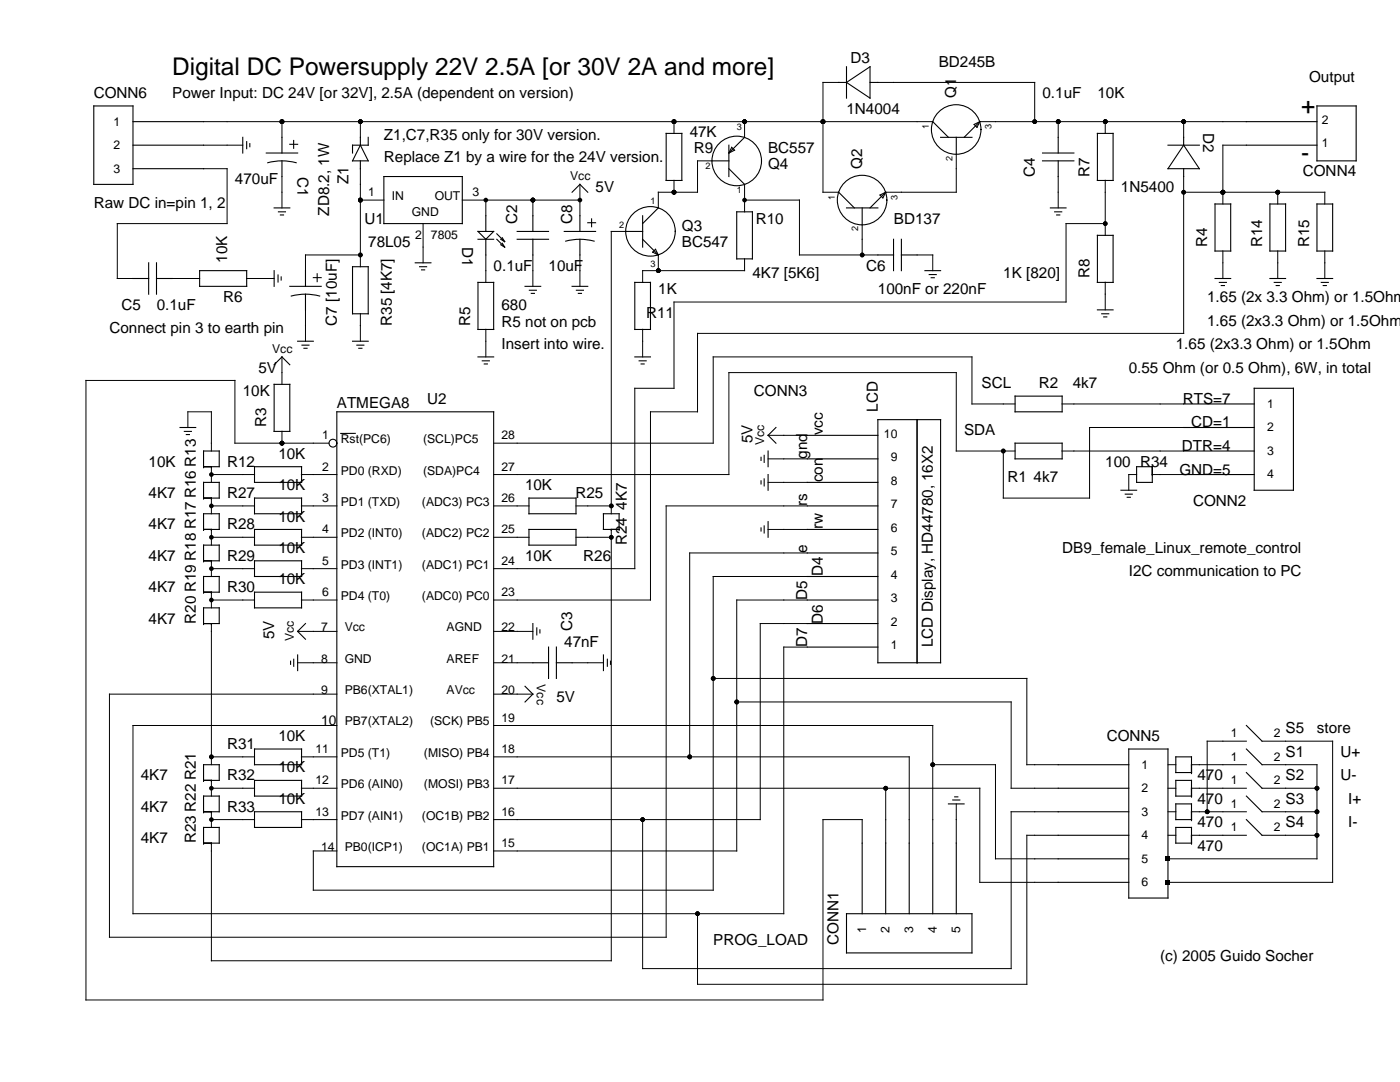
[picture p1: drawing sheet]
<svg xmlns="http://www.w3.org/2000/svg" width="279mm" height="216mm" viewBox="0 0 279 216" stroke-linecap="round" stroke-linejoin="round" font-family="sans-serif">
<g fill="none" stroke="#000" stroke-width=".2">
<path d="M167.4 16.4h-3.2v22h3.2M175.2 16.4h31.3v7.9M40.6 29h7.8M40.6 24.3h145.6M40.6 33.7h4.7v10.9h-21.9v11h3.1M56.3 24.3v3.1M56.3 35.2v6.3M71.9 39.9h4.7M71.9 24.3v3.1M71.9 33.7v19.5M92.3 39.9h23.4M97 39.9v3.2"/>
<path d="M106.3 39.9v3.2M115.7 36.8v6.3M134.5 24.3v2.3M134.5 36v2.4M142.1 32.1h-2.9v6.3h-7.8v3.1M148.6 39.9h10.9v11h15.7M148.6 24.3v3.1M148.6 36.8v5.5M190.8 30.8v7.6h-14M195.5 24.3h53.2M211.2 24.3v3.1M211.2 35.2v6.3"/>
<path d="M220.6 24.3v2.3M220.6 36v11M236.2 35.2v31.3h-97v15.7h-9.4v37.5h-31.3M236.2 38.4h28.2v2.3M236.2 24.3v3.1M248.7 29h-4.7v11.7M255 38.4v2.3M34.4 55.6h5.4M49.2 55.6h5.5M71.9 50.9h-10.9v3.1M84.4 44.6v7.8M97 50.9v5.5"/>
<path d="M106.3 50.9v6.2M115.7 50.9v6.2M124.9 46.2h-2.9v56.3M131.4 50.9v3.1M148.6 51.6v2.4h-20.3v2.4M172.1 44.9v6M183 50.9h3.2v3.1M220.6 44.6h-7.8v15.7h-78.3v17.2h-7.8v36h-28.2M220.6 56.3v5.5M244 50.1v5.5M255 50.1v5.5M264.4 50.1v5.5"/>
<path d="M56.3 71.2v5.5M61 61.8v6.3M71.9 62.6v5.5M97 65.7v5.5M128.3 65.7v5.5M37.5 85.3v-3.1h4.7v7.8M42.2 94.7h8.6M42.2 93.1v3.2M42.2 99.4v3.1M56.3 86.1v2.3M60.2 94.7h7M65.7 88.4h-18.8v-12.5h-29.7v123.6h147v-36h7.9v4.7"/>
<path d="M153.3 96.3h7.8M153.3 86.9h7.8M153.3 91.6h7.8M202.6 90h-11.8v-15.7h-45.3v20.4h-47M202.6 80.6h-8.6v-9.4h-51.7v17.2h-43.8M211.9 90h24.3M211.9 80.6h24.3M226.8 94.7h-1.5v3.1M230 94.7h6.2M236.2 85.3h-18.8v14.1h-17.2v-9.4M42.2 119.7h8.6M42.2 113.5h8.6"/>
<path d="M42.2 107.2h8.6M42.2 100.9h8.6M42.2 105.6v3.2M42.2 111.9v3.1M42.2 118.2v3.1M60.2 119.7h7M60.2 113.5h7M60.2 107.2h7M60.2 100.9h7M98.5 107.2h7.1M98.5 100.9h7.1M115 107.2h7"/>
<path d="M115 100.9h7M122 105.6v86.1h-79.8v-23.5M153.3 105.6h7.8M161.1 119.7h-14.1v50.1h-48.5M161.1 100.9h-28.2v86.1h-111.1v-48.5h45.4M161.1 115h-18.8v62.6h-79.8v-7.8h4.7M161.1 110.3h-23.5v40.7M42.2 124.4v28.2M59.4 126h7.8M59.4 132.2h7.8M98.5 126h7.8M98.5 132.2h7.8"/>
<path d="M98.5 138.5h7.8M114.2 132.2h6.2M142.3 135.4h62.6v17.2h6.3M161.1 124.4h-9.4v39.1h-53.2M161.1 129.1h-4.7v53.2h-129.9v-37.5h40.7M42.2 157.3h8.6M42.2 151h8.6M42.2 155.7v3.1M60.2 157.3h7M60.2 151h7M98.5 144.8h87.7v23.4M98.5 151h83v17.2"/>
<path d="M98.5 157.3h97v18.8h15.7M147 140.1h54.8v17.2h9.4M176.8 157.3v10.9M186.2 152.6h12.5v18.8h12.5M233.1 157.3h1.6M233.1 152.6h1.6M237.8 157.3h10.9M237.8 152.6h10.9M248.7 147.9h-7.8v14.1M251.9 157.3h10.9M251.9 152.6h10.9v18.8h-29.7M251.9 147.9h14.1v28.2h-32.9"/>
<path d="M42.2 163.5h8.6M42.2 162v3.1M60.2 163.5h7M190.8 160.4v7.8M211.2 166.7h-6.3v29.7h-65.7v-14.1M211.2 162h-9.4v31.3h-73.5v-29.8M233.1 166.7h1.6M233.1 162h1.6M237.8 166.7h10.9M237.8 162h10.9M251.9 166.7h10.9M251.9 162h10.9"/>
</g>
<g fill="none" stroke="#000" stroke-width=".22">
<path d="M167.4 16.4h1.5M168.9 13.3v6.3M168.9 16.4l4.7-3.1v6.3zM173.6 16.4h1.6M18.7 21.1h7.8v15.7h-7.8zM26.5 29h14.1M26.5 24.3h14.1M26.5 33.7h14.1M48.4 27.4v3.1M49.2 28.3v1.4M49.9 28.7v.6M53.1 30.5h6.3"/>
<path d="M53.4 32.5a11 11 0 0 1 5.7 0M56.3 27.4v3.1M56.3 32.1v3.1M57.8 28.8h1.6M58.6 28v1.6M71.9 29l1.6 3.1h-3.1zM71.9 27.4v1.6M71.9 32.1v1.6M73.5 27.4v1.6h-3.1v1.5M76.6 35.2h15.7v9.4h-15.7zM114.2 38.4l1.5-1.6 1.6 1.6M132.9 26.6h3.2v9.4h-3.2z"/>
<path d="M142.1 32.1h3.4M145.5 33.7l3.1 3.1M145.5 29v6.2M146 29.4l.6 .6-1.1 .5zM148.6 27.4l-3.1 3.1M167.4 38.4l3.1 3.1M175.6 38.9l1.2-.5-.6 1.1zM176.8 38.4l-3.2 3.1M186.2 24.3l3.1 3.1M187.7 27.4h6.3M190.8 27.4v3.4M194.4 24.8l1.1-.5-.5 1.1z"/>
<path d="M195.5 24.3l-3.1 3.1M208.1 30.5h6.2M208.1 32.1h6.2M211.2 27.4v3.1M211.2 32.1v3.1M219 26.6h3.1v9.4h-3.1zM233.1 29h6.3M236.2 29l3.2 4.7h-6.3zM236.2 27.4v1.6M236.2 33.7v1.5M248.7 29h14.1M248.7 24.3h14.1"/>
<path d="M262.8 21.1h7.9v11h-7.9zM26.5 55.6h3.2M29.7 52.4v6.3M31.2 55.6h3.2M31.2 52.4v6.3M39.8 54h9.4v3.1h-9.4zM54.7 41.5h3.1M54.7 54v3.1M55.5 54.9v1.4M55.6 42.3h1.4M56 42.9h.6M56.1 55.3v.6"/>
<path d="M57.8 57.1h6.3M58.1 59.1a11 11 0 0 1 5.7 0M61 54v3.1M61 58.7v3.1M62.5 55.4h1.6M63.3 54.6v1.6M70.4 53.2h3.1v9.4h-3.1zM82.9 52.4h3.1M83.7 53.2h1.4M84.1 53.8h.7M95.4 46.2h3.1l-1.5 1.5zM95.4 47.7h3.1"/>
<path d="M95.4 56.4h3.1v9.3h-3.1zM97 43.1v3.1M97 47.7v3.2M99.1 46.7l1.6 1.5M99.1 47.7l1.6 1.6M99.9 47.7l.8 .5M99.9 48.8l.8 .5M100.2 47.4l.5 .8M100.2 48.5l.5 .8M103.2 46.2h6.3M103.2 47.7h6.3M104.8 57.1h3.1"/>
<path d="M105.6 57.9h1.4M106 58.5h.7M106.3 43.1v3.1M106.3 47.7v3.2M112.6 46.2h6.3M112.9 48.1a11 11 0 0 1 5.7 0M114.2 57.1h3.1M115 57.9h1.4M115.4 58.5h.6M115.7 43.1v3.1M115.7 47.7v3.2M117.3 44.4h1.6"/>
<path d="M118.1 43.7v1.5M124.9 46.2h3.4M126.7 56.4h3.1v9.3h-3.1zM128.3 47.7l3.1 3.2M128.3 43.1v6.2M130.8 49.7l.6 1.2-1.1-.6zM131.4 41.5l-3.1 3.1M147 42.3h3.2v9.4h-3.2zM168.9 41.5h6.3M172.1 41.5v3.4M175.2 50.9h3.1M178.3 47.7v6.3"/>
<path d="M179.9 47.7v6.3M179.9 50.9h3.1M184.6 54h3.1M185.4 54.8h1.5M185.8 55.4h.7M209.6 41.5h3.2M210.5 42.3h1.4M210.9 42.9h.6M219 47h3.1v9.4h-3.1zM242.5 55.6h3.1M242.5 40.7h3.1v9.4h-3.1zM243.3 56.4h1.5"/>
<path d="M243.7 57h.7M253.4 55.6h3.2M253.4 40.7h3.2v9.4h-3.2zM254.3 56.4h1.4M254.7 57h.6M262.8 40.7h3.2v9.4h-3.2zM262.8 55.6h3.2M263.7 56.4h1.4M264.1 57h.6M54.7 76.7h3.1v9.4h-3.1zM54.7 72.8l1.6-1.6 1.5 1.6M59.4 68.1h3.1"/>
<path d="M60.3 68.9h1.4M60.7 69.5h.6M70.4 68.1h3.1M71.2 68.9h1.4M71.6 69.5h.6M95.4 71.2h3.1M96.3 72h1.4M96.6 72.6h.7M126.7 71.2h3.1M127.5 72h1.5M127.9 72.6h.7M202.6 79h9.4v3.2h-9.4z"/>
<path d="M219 61.8h3.1M219.9 62.6h1.4M220.3 63.2h.6M250.3 77.5h7.8v20.3h-7.8zM35.9 85.3h3.2M36.8 86.1h1.4M37.2 86.7h.6M40.6 93.1h.1M40.6 99.4h.1M40.6 90h3.2v3.1h-3.2zM40.6 96.3h3.2v3.1h-3.2zM42.2 93.1h.1"/>
<path d="M42.2 99.4h.1M50.8 93.1h9.4v3.2h-9.4zM50.8 99.4h9.4v3.1h-9.4zM67.2 82.2h31.3v90.7h-31.3zM70.9 86.5h-2.9M105.6 99.4h9.4v3.1h-9.4zM151.9 91.2v.7M151.9 95.9v.7M152.5 90.9v1.4M152.5 95.6v1.4M153.3 90v3.1M153.3 94.7v3.1"/>
<path d="M154.9 85.3l-1.6 1.6 1.6 1.5M161.1 91.6h14.1M161.1 96.3h14.1M161.1 86.9h14.1M175.2 83.7h12.5v48.5h-12.5zM183 83.7v48.5M202.6 88.4h9.4v3.2h-9.4zM223.7 97.8h3.1M224.6 98.6h1.4M225 99.2h.6M226.8 93.1h3.2v3.2h-3.2zM230 94.7h.1"/>
<path d="M230 93.1h.1M236.2 85.3h14.1M236.2 90h14.1M236.2 94.7h14.1M236.2 80.6h14.1M40.6 105.6h.1M40.6 111.9h.1M40.6 118.2h.1M40.6 115h3.2v3.2h-3.2zM40.6 102.5h3.2v3.1h-3.2zM40.6 108.8h3.2v3.1h-3.2zM42.2 105.6h.1"/>
<path d="M42.2 111.9h.1M42.2 118.2h.1M50.8 111.9h9.4v3.1h-9.4zM50.8 105.6h9.4v3.2h-9.4zM50.8 118.2h9.4v3.1h-9.4zM105.6 105.6h9.4v3.2h-9.4zM120.4 102.5h3.2v3.1h-3.2zM122 105.6h.1M123.6 105.6h.1M151.9 105.3v.7M152.5 104.9v1.4M153.3 104.1v3.1"/>
<path d="M161.1 119.7h14.1M161.1 115h14.1M161.1 110.3h14.1M161.1 105.6h14.1M161.1 100.9h14.1M40.6 124.4h.1M40.6 121.3h3.2v3.1h-3.2zM42.2 124.4h.1M58 131.9v.7M58.6 131.5v1.4M59.4 130.7v3.1M61 124.4l-1.6 1.6 1.6 1.6"/>
<path d="M104.8 136.9l1.5 1.6-1.5 1.6M106.3 124.4v3.2M106.3 132.2h3.2M107.1 125.3v1.4M107.8 125.7v.6M109.5 129.1v6.3M111 129.1v6.3M111 132.2h3.2M120.4 130.7v3.1M121.2 131.5v1.4M121.8 131.9v.7M161.1 129.1h14.1"/>
<path d="M161.1 124.4h14.1M40.6 155.7h.1M40.6 152.6h3.2v3.1h-3.2zM40.6 158.8h3.2v3.2h-3.2zM42.2 155.7h.1M50.8 149.5h9.4v3.1h-9.4zM50.8 155.7h9.4v3.1h-9.4zM190.1 159.6h1.4M190.5 159h.7M211.2 152.6h14.1M211.2 157.3h14.1M225.3 149.5h7.8v29.7h-7.8z"/>
<path d="M234.7 155.7h3.1v3.1h-3.1zM234.7 151h3.1v3.2h-3.1zM237.8 154.2h.1M237.8 152.6h.1M237.8 158.8h.1M237.8 157.3h.1M248.7 149.5l3.2 3.1M248.7 154.2l3.2 3.1M248.7 158.8l3.2 3.2M248.7 144.8l3.2 3.1M40.6 162h.1M40.6 168.2h.1"/>
<path d="M40.6 165.1h3.2v3.1h-3.2zM42.2 162h.1M42.2 168.2h.1M50.8 162h9.4v3.1h-9.4zM172.1 168.2v14.1M176.8 168.2v14.1M181.5 168.2v14.1M186.2 168.2v14.1M189.3 160.4h3.1M190.8 168.2v14.1M211.2 162h14.1M211.2 166.7h14.1"/>
<path d="M211.2 171.4h14.1M211.2 176.1h14.1M234.7 160.4h3.1v3.1h-3.1zM234.7 165.1h3.1v3.1h-3.1zM237.8 163.5h.1M237.8 162h.1M237.8 168.2h.1M237.8 166.7h.1M248.7 163.5l3.2 3.2M168.9 182.3h25.1v7.8h-25.1z"/>
<circle cx="147" cy="32.1" r="4.9"/>
<circle cx="172.1" cy="39.9" r="4.9"/>
<circle cx="190.8" cy="25.8" r="4.9"/>
<circle cx="129.8" cy="46.2" r="4.9"/>
<circle cx="66.4" cy="88.4" r=".78"/>
</g>
<g fill="#000">
<path d="M232.6 170.9h1v.9h-1zM232.6 175.6h1v.9h-1z"/>
<circle cx="56.3" cy="24.3" r=".47"/>
<circle cx="71.9" cy="39.9" r=".47"/>
<circle cx="71.9" cy="24.3" r=".47"/>
<circle cx="97" cy="39.9" r=".47"/>
<circle cx="106.3" cy="39.9" r=".47"/>
<circle cx="115.7" cy="39.9" r=".47"/>
<circle cx="134.5" cy="24.3" r=".47"/>
<circle cx="134.5" cy="38.4" r=".47"/>
<circle cx="148.6" cy="39.9" r=".47"/>
<circle cx="148.6" cy="24.3" r=".47"/>
<circle cx="164.2" cy="24.3" r=".47"/>
<circle cx="206.5" cy="24.3" r=".47"/>
<circle cx="211.2" cy="24.3" r=".47"/>
<circle cx="220.6" cy="24.3" r=".47"/>
<circle cx="236.2" cy="24.3" r=".47"/>
<circle cx="236.2" cy="38.4" r=".47"/>
<circle cx="244" cy="38.4" r=".47"/>
<circle cx="255" cy="38.4" r=".47"/>
<circle cx="71.9" cy="50.9" r=".47"/>
<circle cx="131.4" cy="54" r=".47"/>
<circle cx="172.1" cy="50.9" r=".47"/>
<circle cx="220.6" cy="44.6" r=".47"/>
<circle cx="42.2" cy="94.7" r=".47"/>
<circle cx="56.3" cy="88.4" r=".47"/>
<circle cx="200.2" cy="90" r=".47"/>
<circle cx="42.2" cy="107.2" r=".47"/>
<circle cx="42.2" cy="100.9" r=".47"/>
<circle cx="42.2" cy="119.7" r=".47"/>
<circle cx="42.2" cy="113.5" r=".47"/>
<circle cx="122" cy="107.2" r=".47"/>
<circle cx="122" cy="100.9" r=".47"/>
<circle cx="142.3" cy="135.4" r=".47"/>
<circle cx="42.2" cy="151" r=".47"/>
<circle cx="42.2" cy="157.3" r=".47"/>
<circle cx="137.6" cy="151" r=".47"/>
<circle cx="147" cy="140.1" r=".47"/>
<circle cx="176.8" cy="157.3" r=".47"/>
<circle cx="186.1" cy="152.6" r=".47"/>
<circle cx="262.8" cy="157.3" r=".47"/>
<circle cx="42.2" cy="163.5" r=".47"/>
<circle cx="128.3" cy="163.5" r=".47"/>
<circle cx="240.9" cy="162" r=".47"/>
<circle cx="262.8" cy="162" r=".47"/>
<circle cx="262.8" cy="166.7" r=".47"/>
<circle cx="139.2" cy="182.3" r=".47"/>
</g>
<g font-size="4.9">
<text x="34.4" y="14.9">Digital DC Powersupply 22V 2.5A [or 30V 2A and more]</text>
<text x="259.7" y="22.7">+</text>
<text x="259.7" y="32.1">-</text>
</g>
<g font-size="3">
<text x="169.7" y="12.5">D3</text>
<text x="187.3" y="13.3">BD245B</text>
<text x="261.3" y="16.4">Output</text>
<text x="18.7" y="19.6">CONN6</text>
<text x="34.4" y="19.6">Power Input: DC 24V [or 32V], 2.5A (dependent on version)</text>
<text x="168.9" y="22.7">1N4004</text>
<text x="190.8" y="19.6" transform="rotate(-90 190.8 19.6)">Q1</text>
<text x="208.1" y="19.6">0.1uF</text>
<text x="219" y="19.6">10K</text>
<text x="76.6" y="28">Z1,C7,R35 only for 30V version.</text>
<text x="137.6" y="27.4">47K</text>
<text x="240.1" y="26.6" transform="rotate(90 240.1 26.6)">D2</text>
<text x="59.4" y="35.2" transform="rotate(90 59.4 35.2)">C1</text>
<text x="76.6" y="32.4">Replace Z1 by a wire for the 24V version.</text>
<text x="138.4" y="30.5">R9</text>
<text x="153.3" y="30.5">BC557</text>
<text x="153.3" y="33.7">Q4</text>
<text x="172.1" y="33.7" transform="rotate(-90 172.1 33.7)">Q2</text>
<text x="206.5" y="35.2" transform="rotate(-90 206.5 35.2)">C4</text>
<text x="217.4" y="35.2" transform="rotate(-90 217.4 35.2)">R7</text>
<text x="260" y="35.2">CONN4</text>
<text x="18.7" y="41.5">Raw DC in=pin 1, 2</text>
<text x="46.9" y="36.8">470uF</text>
<text x="69.6" y="36.8" transform="rotate(-90 69.6 36.8)">Z1</text>
<text x="118.9" y="38.4">5V</text>
<text x="223.7" y="38.4">1N5400</text>
<text x="65.7" y="43.1" transform="rotate(-90 65.7 43.1)">ZD8.2, 1W</text>
<text x="72.7" y="44.6">U1</text>
<text x="103.2" y="44.6" transform="rotate(-90 103.2 44.6)">C2</text>
<text x="114.2" y="44.6" transform="rotate(-90 114.2 44.6)">C8</text>
<text x="136.1" y="46.2">Q3</text>
<text x="150.8" y="44.6">R10</text>
<text x="178.4" y="44.6">BD137</text>
<text x="45.3" y="52.4" transform="rotate(-90 45.3 52.4)">10K</text>
<text x="73.5" y="49.3">78L05</text>
<text x="92.3" y="49.3" transform="rotate(90 92.3 49.3)">D1</text>
<text x="136.1" y="49.3">BC547</text>
<text x="172.9" y="54">C6</text>
<text x="240.9" y="49.3" transform="rotate(-90 240.9 49.3)">R4</text>
<text x="251.9" y="49.3" transform="rotate(-90 251.9 49.3)">R14</text>
<text x="261.3" y="49.3" transform="rotate(-90 261.3 49.3)">R15</text>
<text x="98.5" y="54">0.1uF</text>
<text x="109.5" y="54">10uF</text>
<text x="131.4" y="58.7">1K</text>
<text x="150.2" y="55.6">4K7 [5K6]</text>
<text x="175.2" y="58.7">100nF or 220nF</text>
<text x="200.2" y="55.6">1K [820]</text>
<text x="217.4" y="55.6" transform="rotate(-90 217.4 55.6)">R8</text>
<text x="24.2" y="61.8">C5</text>
<text x="31.3" y="61.8">0.1uF</text>
<text x="44.6" y="60.3">R6</text>
<text x="67.2" y="65" transform="rotate(-90 67.2 65)">C7 [10uF]</text>
<text x="78.2" y="65" transform="rotate(-90 78.2 65)">R35 [4K7]</text>
<text x="93.8" y="65" transform="rotate(-90 93.8 65)">R5</text>
<text x="100.1" y="61.8">680</text>
<text x="100.1" y="65.3">R5 not on pcb</text>
<text x="128.9" y="63.4">R11</text>
<text x="240.9" y="65">1.65 (2x3.3 Ohm) or 1.5Ohm</text>
<text x="240.9" y="60.3">1.65 (2x 3.3 Ohm) or 1.5Ohm</text>
<text x="21.8" y="66.5">Connect pin 3 to earth pin</text>
<text x="100.1" y="69.6">Insert into wire.</text>
<text x="234.7" y="69.7">1.65 (2x3.3 Ohm) or 1.5Ohm</text>
<text x="51.6" y="74.3">5V</text>
<text x="195.9" y="77.5">SCL</text>
<text x="207.3" y="77.5">R2</text>
<text x="214.1" y="77.5">4k7</text>
<text x="225.3" y="74.3">0.55 Ohm (or 0.5 Ohm), 6W, in total</text>
<text x="48.4" y="79">10K</text>
<text x="67.2" y="81.4">ATMEGA8</text>
<text x="85.2" y="80.6">U2</text>
<text x="150.5" y="79">CONN3</text>
<text x="175.2" y="82.2" transform="rotate(-90 175.2 82.2)">LCD</text>
<text x="236.1" y="80.6">RTS=7</text>
<text x="53.1" y="85.3" transform="rotate(-90 53.1 85.3)">R3</text>
<text x="150.2" y="88.4" transform="rotate(-90 150.2 88.4)">5V</text>
<text x="164.2" y="86.9" transform="rotate(-90 164.2 86.9)">vcc</text>
<text x="192.4" y="86.9">SDA</text>
<text x="235.9" y="90">DTR=4</text>
<text x="237.8" y="85.3">CD=1</text>
<text x="29.7" y="93.1">10K</text>
<text x="45.3" y="93.1">R12</text>
<text x="55.6" y="91.5">10K</text>
<text x="161.1" y="91.6" transform="rotate(-90 161.1 91.6)">gnd</text>
<text x="220.6" y="93.1">100 R34</text>
<text x="235.4" y="94.7">GND=5</text>
<text x="29.7" y="99.4">4K7</text>
<text x="45.3" y="99.4">R27</text>
<text x="55.6" y="97.8">10K</text>
<text x="104.8" y="97.8">10K</text>
<text x="114.8" y="99.4">R25</text>
<text x="125.1" y="101.7" transform="rotate(-90 125.1 101.7)">4K7</text>
<text x="161.1" y="100.9" transform="rotate(-90 161.1 100.9)">rs</text>
<text x="164.2" y="96.3" transform="rotate(-90 164.2 96.3)">con</text>
<text x="201" y="96.3">R1</text>
<text x="206.3" y="96.3">4k7</text>
<text x="238.1" y="100.9">CONN2</text>
<text x="29.7" y="105.6">4K7</text>
<text x="45.3" y="105.6">R28</text>
<text x="55.6" y="104.1">10K</text>
<text x="164.2" y="105.6" transform="rotate(-90 164.2 105.6)">rw</text>
<text x="29.7" y="111.9">4K7</text>
<text x="45.3" y="111.9">R29</text>
<text x="55.6" y="110.3">10K</text>
<text x="104.8" y="111.9">10K</text>
<text x="116.4" y="111.9">R26</text>
<text x="125.1" y="108.8" transform="rotate(-90 125.1 108.8)">R24</text>
<text x="161.1" y="110.3" transform="rotate(-90 161.1 110.3)">e</text>
<text x="212" y="110.3">DB9_female_Linux_remote_control</text>
<text x="29.7" y="118.2">4K7</text>
<text x="45.3" y="118.2">R30</text>
<text x="55.6" y="116.6">10K</text>
<text x="161.1" y="119.7" transform="rotate(-90 161.1 119.7)">D5</text>
<text x="164.2" y="115" transform="rotate(-90 164.2 115)">D4</text>
<text x="225.3" y="115">I2C communication to PC</text>
<text x="29.7" y="124.4">4K7</text>
<text x="39.1" y="124.4" transform="rotate(-90 39.1 124.4)">R20 R19 R18 R17 R16 R13</text>
<text x="114.2" y="126" transform="rotate(-90 114.2 126)">C3</text>
<text x="164.2" y="124.4" transform="rotate(-90 164.2 124.4)">D6</text>
<text x="54.7" y="127.6" transform="rotate(-90 54.7 127.6)">5V</text>
<text x="112.6" y="129.1">47nF</text>
<text x="161.1" y="129.1" transform="rotate(-90 161.1 129.1)">D7</text>
<text x="186.2" y="129.1" transform="rotate(-90 186.2 129.1)">LCD Display, HD44780, 16X2</text>
<text x="111" y="140.1">5V</text>
<text x="45.3" y="149.5">R31</text>
<text x="55.6" y="147.9">10K</text>
<text x="220.9" y="147.9">CONN5</text>
<text x="256.6" y="146.3">S5</text>
<text x="262.8" y="146.3">store</text>
<text x="28.1" y="155.7">4K7</text>
<text x="45.3" y="155.7">R32</text>
<text x="55.6" y="154.1">10K</text>
<text x="239" y="155.7">470</text>
<text x="256.6" y="151">S1</text>
<text x="256.6" y="155.7">S2</text>
<text x="267.5" y="151">U+</text>
<text x="267.5" y="155.7">U-</text>
<text x="28.1" y="162">4K7</text>
<text x="45.3" y="162">R33</text>
<text x="55.6" y="160.4">10K</text>
<text x="239" y="160.4">470</text>
<text x="256.6" y="160.4">S3</text>
<text x="269.1" y="160.4">I+</text>
<text x="239" y="165.1">470</text>
<text x="256.6" y="165.1">S4</text>
<text x="269.1" y="165.1">I-</text>
<text x="28.1" y="168.2">4K7</text>
<text x="39.1" y="168.2" transform="rotate(-90 39.1 168.2)">R23 R22 R21</text>
<text x="239" y="169.8">470</text>
<text x="142.3" y="188.6">PROG_LOAD</text>
<text x="167.4" y="188.6" transform="rotate(-90 167.4 188.6)">CONN1</text>
<text x="231.5" y="191.7">(c) 2005 Guido Socher</text>
</g>
<text font-size="2.7" x="64.1" y="144.8">10</text>
<g font-size="2.4">
<text x="22.6" y="29.8">2</text>
<text x="22.6" y="25.1">1</text>
<text x="263.8" y="24.7">2</text>
<text x="263.8" y="29.4">1</text>
<text x="22.6" y="34.4">3</text>
<text x="73.5" y="39.1">1</text>
<text x="78.2" y="39.9">IN</text>
<text x="86.8" y="39.9">OUT</text>
<text x="94.3" y="39.1">3</text>
<text x="113.8" y="36">Vcc</text>
<text x="82.2" y="43">GND</text>
<text x="82.9" y="47.7">2</text>
<text x="86" y="47.7">7805</text>
<text x="54.3" y="70.4">Vcc</text>
<text x="252.9" y="81.4">1</text>
<text x="64.3" y="87.6">1</text>
<text x="68" y="88.4">Rst(PC6)</text>
<text x="84.4" y="88.4">(SCL)PC5</text>
<text x="100.1" y="87.6">28</text>
<text x="152.5" y="88.8" transform="rotate(-90 152.5 88.8)">Vcc</text>
<text x="176.4" y="87.3">10</text>
<text x="252.9" y="86.1">2</text>
<text x="64.3" y="93.9">2</text>
<text x="68" y="94.7">PD0 (RXD)</text>
<text x="84.4" y="94.7">(SDA)PC4</text>
<text x="100.1" y="93.9">27</text>
<text x="177.8" y="92">9</text>
<text x="252.9" y="90.8">3</text>
<text x="252.9" y="95.5">4</text>
<text x="64.3" y="100.2">3</text>
<text x="68" y="100.9">PD1 (TXD)</text>
<text x="84.2" y="100.9">(ADC3) PC3</text>
<text x="100.1" y="100.2">26</text>
<text x="177.8" y="96.7">8</text>
<text x="177.8" y="101.4">7</text>
<text x="64.3" y="106.4">4</text>
<text x="68" y="107.2">PD2 (INT0)</text>
<text x="84.2" y="107.2">(ADC2) PC2</text>
<text x="100.1" y="106.4">25</text>
<text x="177.8" y="106.1">6</text>
<text x="64.3" y="112.7">5</text>
<text x="68" y="113.5">PD3 (INT1)</text>
<text x="84.2" y="113.5">(ADC1) PC1</text>
<text x="100.1" y="112.7">24</text>
<text x="177.8" y="110.8">5</text>
<text x="64.3" y="118.9">6</text>
<text x="68" y="119.7">PD4 (T0)</text>
<text x="84.2" y="119.7">(ADC0) PC0</text>
<text x="100.1" y="118.9">23</text>
<text x="177.8" y="115.5">4</text>
<text x="64.1" y="126">7</text>
<text x="68.8" y="126">Vcc</text>
<text x="89.1" y="126">AGND</text>
<text x="100.1" y="126">22</text>
<text x="177.8" y="124.9">2</text>
<text x="177.8" y="120.2">3</text>
<text x="58.6" y="127.9" transform="rotate(-90 58.6 127.9)">Vcc</text>
<text x="177.8" y="129.6">1</text>
<text x="64.1" y="132.2">8</text>
<text x="68.8" y="132.2">GND</text>
<text x="89.1" y="132.2">AREF</text>
<text x="100.1" y="132.2">21</text>
<text x="107.1" y="136.5" transform="rotate(90 107.1 136.5)">Vcc</text>
<text x="64.1" y="138.5">9</text>
<text x="68.8" y="138.5">PB6(XTAL1)</text>
<text x="89.1" y="138.5">AVcc</text>
<text x="100.1" y="144">19</text>
<text x="100.1" y="138.5">20</text>
<text x="68.8" y="144.8">PB7(XTAL2)</text>
<text x="85.8" y="144.8">(SCK) PB5</text>
<text x="245.6" y="147.1">1</text>
<text x="254.2" y="147.1">2</text>
<text x="63" y="150.2">11</text>
<text x="68" y="151">PD5 (T1)</text>
<text x="84.6" y="151">(MISO) PB4</text>
<text x="100.1" y="150.2">18</text>
<text x="227.8" y="153.4">1</text>
<text x="245.6" y="151.8">1</text>
<text x="254.2" y="151.8">2</text>
<text x="63" y="156.5">12</text>
<text x="68" y="157.3">PD6 (AIN0)</text>
<text x="84.6" y="157.3">(MOSI) PB3</text>
<text x="100.1" y="156.5">17</text>
<text x="227.8" y="158.1">2</text>
<text x="245.6" y="156.5">1</text>
<text x="245.6" y="161.2">1</text>
<text x="254.2" y="156.5">2</text>
<text x="254.2" y="161.2">2</text>
<text x="63" y="162.8">13</text>
<text x="68" y="163.5">PD7 (AIN1)</text>
<text x="84.2" y="163.5">(OC1B) PB2</text>
<text x="100.1" y="162.8">16</text>
<text x="227.8" y="167.5">4</text>
<text x="227.8" y="162.8">3</text>
<text x="245.6" y="165.9">1</text>
<text x="254.2" y="165.9">2</text>
<text x="64.1" y="169.8">14</text>
<text x="68.8" y="169.8">PB0(ICP1)</text>
<text x="84.2" y="169.8">(OC1A) PB1</text>
<text x="100.1" y="169">15</text>
<text x="227.8" y="172.1">5</text>
<text x="227.8" y="176.8">6</text>
<text x="172.8" y="186.2" transform="rotate(-90 172.8 186.2)">1</text>
<text x="177.5" y="186.2" transform="rotate(-90 177.5 186.2)">2</text>
<text x="182.2" y="186.2" transform="rotate(-90 182.2 186.2)">3</text>
<text x="186.9" y="186.2" transform="rotate(-90 186.9 186.2)">4</text>
<text x="191.6" y="186.2" transform="rotate(-90 191.6 186.2)">5</text>
</g>
<g font-size="1.8">
<text x="147" y="26">3</text>
<text x="185.4" y="25.8" transform="rotate(-90 185.4 25.8)">1</text>
<text x="197.9" y="25.8" transform="rotate(-90 197.9 25.8)">3</text>
<text x="140.8" y="33.8">2</text>
<text x="190.1" y="32.1" transform="rotate(-90 190.1 32.1)">2</text>
<text x="129.8" y="40.7">1</text>
<text x="147" y="38.5">1</text>
<text x="166.6" y="39.9" transform="rotate(-90 166.6 39.9)">1</text>
<text x="179.1" y="39.9" transform="rotate(-90 179.1 39.9)">3</text>
<text x="123.6" y="45.4">2</text>
<text x="171.3" y="46.2" transform="rotate(-90 171.3 46.2)">2</text>
<text x="129.8" y="53.2">3</text>
</g>
</svg>
